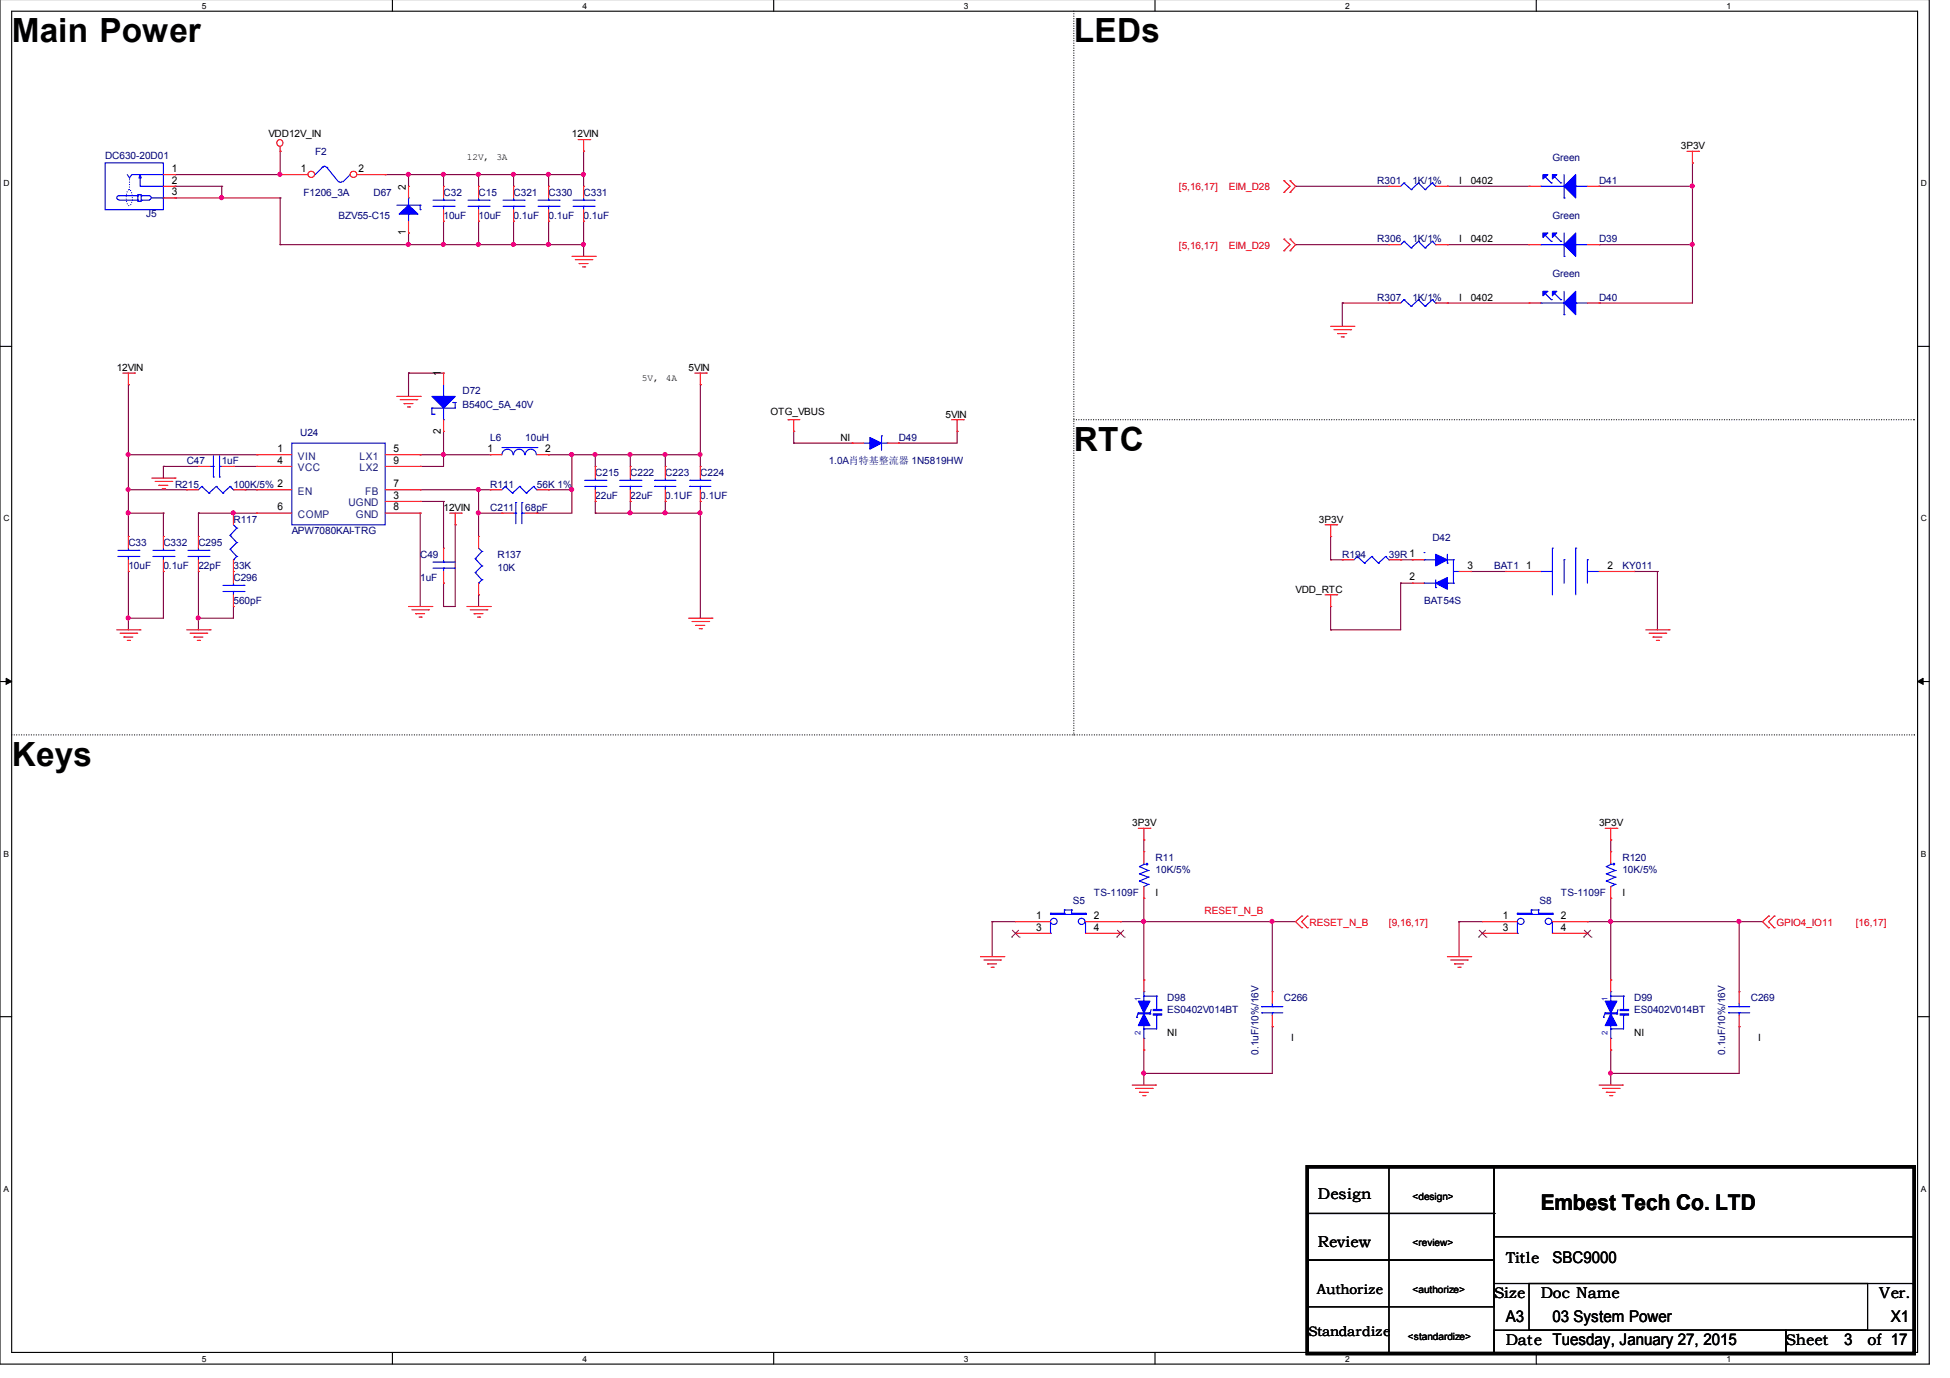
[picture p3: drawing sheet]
<svg xmlns="http://www.w3.org/2000/svg" width="297mm" height="210mm" viewBox="0 0 297 210" stroke-linecap="round" stroke-linejoin="round" font-family="sans-serif">
<path d="M0 -.1v207.9h293.9v-207.9M1.8 1.7h290.3v204.3h-290.3z" fill="none" stroke="#000" stroke-width=".17"/>
<g fill="#fff">
<path d="M30.7 .2h.6v1.3h-.6z"/>
<path d="M30.7 206.3h.6v1.3h-.6z"/>
</g>
<path d="M59.8 -.1v1.8M59.8 206v1.8" fill="none" stroke="#000" stroke-width=".17"/>
<g fill="#fff">
<path d="M88.7 .2h.6v1.3h-.6z"/>
<path d="M88.7 206.3h.6v1.3h-.6z"/>
</g>
<path d="M117.9 -.1v1.8M117.9 206v1.8" fill="none" stroke="#000" stroke-width=".17"/>
<g fill="#fff">
<path d="M146.8 .2h.6v1.3h-.6z"/>
<path d="M146.8 206.3h.6v1.3h-.6z"/>
</g>
<path d="M175.9 -.1v1.8M175.9 206v1.8" fill="none" stroke="#000" stroke-width=".17"/>
<g fill="#fff">
<path d="M204.9 .2h.6v1.3h-.6z"/>
<path d="M204.9 206.3h.6v1.3h-.6z"/>
</g>
<path d="M234 -.1v1.8M234 206v1.8" fill="none" stroke="#000" stroke-width=".17"/>
<g fill="#fff">
<path d="M263 .2h.6v1.3h-.6z"/>
<path d="M263 206.3h.6v1.3h-.6z"/>
<path d="M.5 27.2h.9v1.3h-.9z"/>
<path d="M292.6 27.2h.9v1.3h-.9z"/>
<path d="M.5 78.2h.9v1.4h-.9z"/>
<path d="M292.6 78.2h.9v1.4h-.9z"/>
</g>
<path d="M0 52.8h1.8M292.1 52.8h1.8" fill="none" stroke="#000" stroke-width=".17"/>
<g fill="#fff">
<path d="M.5 129.3h.8v1.4h-.8z"/>
<path d="M292.6 129.3h.8v1.4h-.8z"/>
</g>
<path d="M0 103.8h1.8M292.1 103.8h1.8" fill="none" stroke="#000" stroke-width=".17"/>
<path d="M.9 103.3l.9 .5-.9 .4zM292.1 103.8l.8-.5v.9z" fill="#000" stroke="#000" stroke-width=".15"/>
<g fill="#fff">
<path d="M.5 180.4h.7v1.3h-.7z"/>
<path d="M292.6 180.4h.7v1.3h-.7z"/>
</g>
<path d="M0 154.9h1.8M292.1 154.9h1.8M199.1 177.7h28.5v7.1h-28.5zM211.6 177.7h16v28.5h-16zM199.1 184.8h28.5v7.2h-28.5zM199.1 192h28.5v7.1h-28.5zM227.6 188.4h64v7.1h-64zM227.6 184.8h.1M227.6 184.8v8.9M232.9 195.5h51.6v7.1h-51.6zM227.6 202.6h44.4v3.6h-44.4zM272 202.6h19.6v3.6h-19.6z" fill="none" stroke="#000" stroke-width=".17"/>
<path d="M163.6 1.7v110.2M163.6 63.9h128M291.6 63.9h.1M1.8 111.9h289.8M163.6 111.9h.1M291.6 111.9h.1" fill="none" stroke="#000" stroke-width=".17" stroke-dasharray="0 .3"/>
<g fill="none" stroke="#800040" stroke-width=".17">
<path d="M26.7 26.6h.1M26.7 28.4h.1M26.7 30.2h.1M26.7 28.4h7.1M26.7 30.2h16M33.8 30.2h.1M33.8 28.4h.1M33.8 28.4v1.8M42.7 30.2h.1M42.7 37.3h.1M42.7 23h.1M42.7 37.3h46.2"/>
<path d="M42.7 23v3.6h-16M42.7 30.2v7.1M58.7 26.6h.1M58.7 26.6h30.2M62.2 35.5h.1M62.2 26.6h.1M62.2 37.3h.1M62.2 26.6v1.8M62.2 35.5v1.8M67.6 26.6h.1M67.6 37.3h.1M67.6 33.7h.1"/>
<path d="M67.6 26.6v1.8M67.6 33.7v3.6M72.9 33.7h.1M72.9 37.3h.1M72.9 26.6h.1M72.9 26.6v1.8M72.9 33.7v3.6M78.2 33.7h.1M78.2 26.6h.1M78.2 37.3h.1M78.2 26.6v1.8M78.2 33.7v3.6"/>
<path d="M83.6 33.7h.1M83.6 26.6h.1M83.6 37.3h.1M83.6 26.6v1.8M83.6 33.7v3.6M88.9 33.7h.1M88.9 26.6h.1M88.9 23h.1M88.9 37.3h.1M88.9 23v5.4M88.9 33.7v5.3M197.4 28.4h.1"/>
<path d="M197.4 37.3h.1M197.4 28.4h14.2M197.4 37.3h14.2M220.5 28.4h.1M220.5 37.3h.1M220.5 28.4h12.4M220.5 37.3h12.4M243.6 28.4h.1M243.6 37.3h.1M243.6 28.4h14.2M243.6 37.3h14.2M257.8 24.8h.1"/>
<path d="M257.8 28.4h.1M257.8 37.3h.1M257.8 24.8v21.4h-14.2M19.6 58.6h.1M19.6 58.6v23.1M62.2 56.8h.1M62.2 56.8v3.6M62.2 56.8h5.4M106.7 58.6h.1M106.7 58.6v12.4M204.5 46.2h.1M204.5 46.2h7.1"/>
<path d="M204.5 46.2v3.5M220.5 46.2h.1M220.5 46.2h12.4M243.6 46.2h.1M19.6 69.3h.1M19.6 78.2h.1M19.6 74.6h.1M19.6 69.3h19.5M19.6 78.2h5.3M19.6 74.6h8.8M24.9 78.2h.1M24.9 71h.1"/>
<path d="M24.9 71h5.3M24.9 71v1.8M24.9 78.2v3.5M30.2 78.2h.1M30.2 78.2h8.9M30.2 78.2v3.5M35.6 78.2h.1M35.6 71h.1M35.6 71h3.5M37.3 74.6h.1M37.3 74.6h1.8M64 76.4h.1"/>
<path d="M64 69.3h.1M64 74.6h.1M64 71h.1M64 78.2h.1M64 76.4h3.6M64 69.3h10.7M64 74.6h10.7M64 78.2v14.2M67.6 76.4h.1M67.6 65.7h.1M67.6 69.3h.1M67.6 65.7v5.3h-3.6"/>
<path d="M67.6 76.4v7.1M69.3 79.9h.1M69.3 79.9v12.5h-1.7M72.9 74.6h.1M72.9 78.2h.1M72.9 74.6v7.1M72.9 78.2h3.6M81.8 78.2h.1M83.6 69.3h.1M83.6 74.6h.1M83.6 69.3h23.1M83.6 74.6h3.5"/>
<path d="M87.1 69.3h.1M87.1 74.6h.1M87.1 69.3v8.9h-5.3M90.7 69.3h.1M90.7 76.4h.1M90.7 78.2h.1M90.7 78.2h16M90.7 69.3v1.7M90.7 76.4v1.8M96 78.2h.1M96 69.3h.1M96 76.4h.1"/>
<path d="M96 69.3v1.7M96 76.4v1.8M101.3 69.3h.1M101.3 78.2h.1M101.3 76.4h.1M101.3 69.3v1.7M101.3 76.4v1.8M106.7 76.4h.1M106.7 69.3h.1M106.7 78.2h.1M106.7 76.4v17.8M120.9 65.7h.1"/>
<path d="M120.9 67.5h.1M120.9 65.7v1.8M120.9 67.5h8.9M136.9 67.5h.1M145.8 65.7h.1M145.8 65.7v1.8h-8.9M19.6 94.2h.1M19.6 87.1h.1M19.6 87.1v8.8M24.9 87.1h.1M24.9 87.1v7.1h-5.3M30.2 87.1h.1"/>
<path d="M30.2 94.2h.1M30.2 87.1v8.8M35.6 92.4h.1M35.6 92.4v1.8h-5.4M67.6 88.8h.1M67.6 92.4h.1M67.6 88.8v3.6M72.9 90.6h.1M72.9 90.6v1.8M202.7 81.7h.1M202.7 95.9h.1M202.7 92.4h.1"/>
<path d="M202.7 85.3h.1M202.7 81.7v3.6M202.7 92.4v3.5M202.7 85.3h1.8M213.4 88.8h.1M213.4 85.3h.1M213.4 88.8h1.7M213.4 88.8v7.1h-10.7M213.4 85.3h1.7M224 87.1h.1M224 87.1h5.4M248.9 87.1h.1"/>
<path d="M248.9 87.1h3.6M252.5 87.1h.1M252.5 87.1v8.8M174.2 127.9h.1M174.2 136.8h.1M174.2 127.9v1.8M174.2 136.8v12.5M245.4 127.9h.1M245.4 136.8h.1M245.4 127.9v1.8M245.4 136.8v12.5M151.1 140.4h.1"/>
<path d="M151.1 140.4h3.6M151.1 140.4v5.3M170.7 140.4h.1M170.7 140.4h26.7M174.2 140.4h.1M174.2 159.9h.1M174.2 149.3h.1M174.2 159.9v5.4M193.8 140.4h.1M193.8 156.4h.1M193.8 140.4v10.7M193.8 156.4v7.1h-19.6"/>
<path d="M222.2 140.4h.1M222.2 140.4h3.6M222.2 140.4v5.3M241.8 140.4h.1M241.8 140.4h26.7M245.4 159.9h.1M245.4 149.3h.1M245.4 140.4h.1M245.4 159.9v5.4M264.9 140.4h.1M264.9 156.4h.1M264.9 156.4v7.1h-19.5"/>
<path d="M264.9 140.4v10.7M174.2 163.5h.1M245.4 163.5h.1"/>
</g>
<g fill="#f0f" stroke="#f0f" stroke-width=".17">
<circle cx="257.8" cy="28.3" r=".3"/>
<circle cx="257.8" cy="37.2" r=".3"/>
<circle cx="78.2" cy="37.2" r=".3"/>
<circle cx="88.9" cy="37.2" r=".3"/>
<circle cx="83.5" cy="26.6" r=".3"/>
<circle cx="78.2" cy="26.6" r=".3"/>
<circle cx="72.9" cy="37.2" r=".3"/>
<circle cx="83.5" cy="37.2" r=".3"/>
<circle cx="33.7" cy="30.1" r=".3"/>
<circle cx="67.5" cy="26.6" r=".3"/>
<circle cx="96" cy="78.1" r=".3"/>
<circle cx="87.1" cy="69.2" r=".3"/>
<circle cx="101.3" cy="69.2" r=".3"/>
<circle cx="72.9" cy="74.6" r=".3"/>
<circle cx="19.5" cy="69.2" r=".3"/>
<circle cx="72.9" cy="78.1" r=".3"/>
<circle cx="87.1" cy="74.6" r=".3"/>
<circle cx="90.6" cy="69.2" r=".3"/>
<circle cx="19.5" cy="74.6" r=".3"/>
<circle cx="19.5" cy="94.1" r=".3"/>
<circle cx="96" cy="69.2" r=".3"/>
<circle cx="106.6" cy="69.2" r=".3"/>
<circle cx="35.5" cy="78.1" r=".3"/>
<circle cx="30.2" cy="94.1" r=".3"/>
<circle cx="106.6" cy="78.1" r=".3"/>
<circle cx="101.3" cy="78.1" r=".3"/>
<circle cx="19.5" cy="78.1" r=".3"/>
<circle cx="67.5" cy="69.2" r=".3"/>
<circle cx="88.9" cy="26.6" r=".3"/>
<circle cx="67.5" cy="37.2" r=".3"/>
<circle cx="72.9" cy="26.6" r=".3"/>
<circle cx="174.2" cy="140.3" r=".3"/>
<circle cx="193.8" cy="140.3" r=".3"/>
<circle cx="174.2" cy="163.5" r=".3"/>
<circle cx="264.9" cy="140.3" r=".3"/>
<circle cx="245.3" cy="163.5" r=".3"/>
<circle cx="245.3" cy="140.3" r=".3"/>
<circle cx="62.2" cy="37.2" r=".3"/>
<circle cx="62.2" cy="26.6" r=".3"/>
<circle cx="42.6" cy="26.6" r=".3"/>
</g>
<g fill="none" stroke="#f00" stroke-width=".17">
<path d="M42.7 23h.1M42.7 22.4v.6M62.2 28.4h.1M62.2 35.5h.1M62.2 28.4v1.8M62.2 33.7v1.8M83.6 28.4h.1M83.6 33.7h.1M83.6 28.4v1.8M83.6 31.9v1.8M87.1 39h3.6M87.6 39.6h2.6"/>
<path d="M88.1 21.3h1.7M88.9 23h.1M88.9 21.3v1.7M89.8 21.3h.1M90.2 39.6h.1M90.7 39h.1M195.6 29.3h.1M195.6 27.5h.1M195.6 38.2h.1M195.6 36.4h.1M195.6 27.5l.9 .9-.9 .9M195.6 36.4l.9 .9-.9 .9"/>
<path d="M196.5 27.5h.1M196.5 29.3h.1M196.5 36.4h.1M196.5 38.2h.1M196.5 27.5l.9 .9-.9 .9M196.5 36.4l.9 .9-.9 .9M211.6 37.3h.1M211.6 37.3h1.8M218.7 37.3h1.8M220.5 37.3h.1M232.9 37.3h.1M232.9 28.4h.1"/>
<path d="M232.9 37.3h1.8M232.9 28.4h1.8M241.8 37.3h1.8M241.8 28.4h1.8M243.6 37.3h.1M243.6 28.4h.1M257 23h1.7M257.8 24.8h.1M257.8 23v1.8M258.7 23h.1M18.7 56.8h1.8M19.6 58.6h.1"/>
<path d="M19.6 56.8v1.8M20.5 56.8h.1M88.2 40.1h.1M88.2 40.1h1.4M88.7 40.7h.4M89.1 40.7h.1M105.8 56.8h1.8M106.7 58.6h.1M106.7 56.8v1.8M107.6 56.8h.1M202.7 49.7h3.5M203.2 50.2h2.5"/>
<path d="M203.8 50.8h.1M203.8 50.8h1.3M204.3 51.3h.3M204.6 51.3h.1M205.7 50.2h.1M206.2 49.7h.1M211.6 46.2h.1M211.6 46.2h1.8M218.7 46.2h1.8M220.5 46.2h.1M23.1 72.8h3.6M23.6 73.3h2.6"/>
<path d="M24.2 73.9h.1M24.2 73.9h1.4M24.7 74.4h.4M25.1 74.4h.1M26.2 73.3h.1M26.7 72.8h.1M28.4 74.6h.1M28.4 74.6h1.8M30.2 71h.1M30.2 71h1.8M33.8 71h1.8M35.6 71h.1"/>
<path d="M35.6 74.6h1.7M37.3 74.6h.1M39.1 69.3h.1M39.1 74.6h.1M39.1 71h.1M39.1 78.2h.1M39.1 78.2h5.3M39.1 74.6h5.3M39.1 71h5.3M39.1 69.3h5.3M58.7 78.2h5.3M58.7 74.6h5.3"/>
<path d="M58.7 71h5.3M58.7 69.3h5.3M58.7 76.4h5.3M60.5 60.4h3.5M61 60.9h2.5M61.6 61.5h.1M61.6 61.5h1.3M62.1 62h.3M62.4 62h.1M63.5 60.9h.1M64 60.4h.1M64 76.4h.1"/>
<path d="M64 69.3h.1M64 74.6h.1M64 78.2h.1M64 71h.1M68.5 78.2h1.8M69.3 79.9h.1M69.3 78.2v1.7M70.3 78.2h.1M74.7 74.6h.1M74.7 74.6h1.8M76.5 78.2h.1M76.5 78.2h1.7"/>
<path d="M80 78.2h1.8M81.8 78.2h.1M81.8 74.6h1.8M83.6 74.6h.1M90.7 71h.1M90.7 76.4h.1M90.7 71v1.8M90.7 74.6v1.8M96 71h.1M96 76.4h.1M96 71v1.8M96 74.6v1.8"/>
<path d="M120.1 63.9h.1M120.1 63.9h1.7M120.9 65.7h.1M120.9 63.9v1.8M129.8 67.5h.1M129.8 67.5h1.8M135.1 67.5h1.8M136.9 67.5h.1M144.9 63.9h1.8M145.8 65.7h.1M145.8 63.9v1.8M146.7 63.9h.1"/>
<path d="M201.8 79.9h1.8M202.7 79.9v1.8M203.6 79.9h.1M17.8 95.9h3.5M18.3 96.4h2.5M18.9 97h.1M18.9 97h1.3M19.4 97.6h.3M19.6 81.7h.1M19.6 87.1h.1M19.6 81.7v1.8M19.6 85.3v1.8"/>
<path d="M19.7 97.6h.1M20.8 96.4h.1M21.3 95.9h.1M28.4 95.9h3.6M29 96.4h2.5M29.5 97h.1M29.5 97h1.4M30.1 97.6h.3M30.4 97.6h.1M31.5 96.4h.1M32 95.9h.1M62.2 92.4h3.6"/>
<path d="M62.7 92.9h2.6M63.3 93.5h.1M63.3 93.5h1.4M63.8 94h.4M64.2 94h.1M65.3 92.9h.1M65.8 92.4h.1M71.1 92.4h3.6M71.6 92.9h2.6M72.2 93.5h.1M72.2 93.5h1.4M72.7 94h.4"/>
<path d="M72.9 81.7h.1M72.9 90.6h.1M72.9 81.7v1.8M72.9 88.8v1.8M73.1 94h.1M74.2 92.9h.1M74.7 92.4h.1M104.9 94.2h3.6M105.4 94.7h2.5M106 95.3h.1M106 95.3h1.4M106.5 95.8h.3"/>
<path d="M106.8 95.8h.1M107.9 94.7h.1M108.5 94.2h.1M201.8 90.6h1.8M202.7 81.7h.1M202.7 92.4h.1M202.7 90.6v1.8M203.6 90.6h.1M204.5 85.3h.1M204.5 85.3h1.7M211.6 85.3h1.8M213.4 85.3h.1"/>
<path d="M215.1 85.3h.1M215.1 88.8h.1M215.1 85.3h1.8M215.1 88.8h1.8M222.2 87.1h1.8M224 87.1h.1M229.4 87.1h.1M229.4 87.1h5.3M243.6 87.1h5.3M248.9 87.1h.1M250.7 95.9h3.6M251.2 96.4h2.5"/>
<path d="M251.8 97h.1M251.8 97h1.4M252.3 97.6h.3M252.6 97.6h.1M253.7 96.4h.1M254.3 95.9h.1M173.4 126.2h1.8M174.2 127.9h.1M174.2 126.2v1.7M175.2 126.2h.1M198.3 139.5h.1M198.3 139.5l-.9 .9 .9 .9"/>
<path d="M199.1 139.5h.1M199.1 139.5l-.8 .9 .8 .9M244.5 126.2h1.8M245.4 127.9h.1M245.4 129.7h.1M245.4 136.8h.1M245.4 126.2v1.7M245.4 129.7v1.8M245.4 135.1v1.7M246.3 126.2h.1M269.4 139.5h.1M269.4 139.5l-.9 .9 .9 .9"/>
<path d="M270.3 139.5h.1M270.3 139.5l-.9 .9 .9 .9M149.4 145.7h3.5M149.9 146.2h2.5M150.5 146.8h.1M150.5 146.8h1.3M151 147.3h.3M151.3 147.3h.1M152.4 146.2h.1M152.9 145.7h.1M193.8 156.4h.1M193.8 151.1h.1"/>
<path d="M193.8 151.1v1.7M193.8 154.6v1.8M198.3 141.3h.1M199.1 141.3h.1M220.5 145.7h3.5M221 146.2h2.5M221.6 146.8h.1M221.6 146.8h1.3M222.1 147.3h.3M222.4 147.3h.1M223.5 146.2h.1M224 145.7h.1"/>
<path d="M269.4 141.3h.1M270.3 141.3h.1M172.5 165.3h3.5M173 165.8h2.5M173.6 166.4h.1M173.6 166.4h1.3M174.1 166.9h.3M174.4 166.9h.1M175.5 165.8h.1M176 165.3h.1M243.6 165.3h3.5M244.1 165.8h2.5"/>
<path d="M244.7 166.4h.1M244.7 166.4h1.3M245.2 166.9h.3M245.5 166.9h.1M246.6 165.8h.1M247.1 165.3h.1"/>
<circle cx="42.6" cy="21.8" r=".49"/>
</g>
<path d="M199.1 177.7h92.5v28.5h-92.5z" fill="none" stroke="#000" stroke-width=".51"/>
<g fill="none" stroke="#00f" stroke-width=".17">
<path d="M49.1 25.5l.3-.2 .4 .2M49.1 25.5h.1M49.1 25.5l-1.1 1.1M49.8 25.5h.1M49.8 25.5l1.8 2.2M52.1 27.6l-.2 .2-.3-.2M53.3 26.6h.1M53.3 26.6l-1.1 1.1M60.5 31.3h3.5M62.2 30.2h.1M62.2 32.6h.1M62.2 30.2v1.1"/>
<path d="M62.2 32.6v1.1M64 31.3h.1M64 31.9h.1M64 31.3v.6M82 31.4h3.2M82 30.5h3.2M83.6 30.5h.1M83.6 31.4h.1M83.6 30.2v.3M83.6 31.4v.5M85.2 31.4h.1M85.2 30.5h.1"/>
<path d="M213.9 36.8h.1M213.9 36.8l-.5 .5M213.9 36.8l1.1 1M215 37.8h.1M216.1 36.8h.1M216.1 36.8l-1.1 1M216.1 36.8l1 1M217.1 37.8h.1M218.2 36.8h.1M218.2 36.8l-1.1 1M218.2 36.8l.5 .5M218.7 37.3h.1"/>
<path d="M234.7 37.3h.1M234.7 28.4h.1M234.7 37.3h3.6M234.7 28.4h3.6M235.4 35.8l.9 1M235.4 26.9l.9 1M236.3 36.8h.1M236.3 27.9h.1M236.8 35.8l.9 1M236.8 26.9l.9 1M237.7 36.8h.1M237.7 27.9h.1"/>
<path d="M238.3 39h.1M238.3 30.2h.1M238.3 26.6v3.6M238.3 35.5v3.5M240 37.3h.1M240 28.4h.1M240 37.3h1.8M240 28.4h1.8M213.9 45.6h.1M213.9 45.6l-.5 .6M213.9 45.6l1.1 1.1M215 46.7h.1"/>
<path d="M216.1 45.6h.1M216.1 45.6l-1.1 1.1M216.1 45.6l1 1.1M217.1 46.7h.1M218.2 45.6h.1M218.2 45.6l-1.1 1.1M218.2 45.6l.5 .6M218.7 46.2h.1M30.7 74.1h.1M30.7 74.1l-.5 .5M30.7 74.1l1.1 1M31.8 75.1h.1"/>
<path d="M32 71h.5M32.5 72.7h.1M32.5 71h.1M32.5 69.4v3.3M32.9 74.1h.1M32.9 74.1l-1.1 1M32.9 74.1l1.1 1M33.4 71h.1M33.4 72.7h.1M33.4 71h.4M33.4 69.4v3.3M34 75.1h.1"/>
<path d="M35.1 74.1h.1M35.1 74.1l-1.1 1M35.1 74.1l.5 .5M35.6 74.6h.1M44.4 67.5h14.3v12.4h-14.3zM77 74.1h.1M77 74.1l-.5 .5M77 74.1l1.1 1M78.1 75.1h.1M78.2 78.2h.4M78.6 78.2h.1M78.6 76.6h.1"/>
<path d="M78.6 76.6v3.2M79.2 74.1h.1M79.2 74.1l-1.1 1M79.2 74.1l1 1M79.5 76.6h.1M79.5 78.2h.1M79.5 78.2h.5M79.5 76.6v3.2M80.2 75.1h.1M81.3 74.1h.1M81.3 74.1l-1.1 1M81.3 74.1l.5 .5"/>
<path d="M81.8 74.6h.1M89.1 74.1h3.2M89.1 73.2h3.2M90.7 73.2h.1M90.7 74.1h.1M90.7 72.8v.4M90.7 74.1v.5M92.3 74.1h.1M92.3 73.2h.1M94.4 74.1h3.2M94.4 73.2h3.2M96 73.2h.1"/>
<path d="M96 74.1h.1M96 72.8v.4M96 74.1v.5M97.6 74.1h.1M97.6 73.2h.1M131.6 67.5h.9M132.5 67.5h.1M134.3 66.4h.1M134.3 67.5h.8M134.3 66.4v2.2M135.1 67.5h.1M17.9 84.8h3.3"/>
<path d="M17.9 83.8h3.3M19.6 83.8h.1M19.6 84.8h.1M19.6 83.5v.3M19.6 84.8v.5M21.2 84.8h.1M21.2 83.8h.1M72.4 85.1h.1M72.4 87.2h.1M72.4 85.1l1 1.1M72.4 87.2l1 1.1M72.9 88.8h.1"/>
<path d="M72.9 83.5l.5 .5M73.4 84h.1M73.4 86.2h.1M73.4 88.3h.1M73.4 84l-1 1.1M73.4 86.2l-1 1M73.4 88.3l-.5 .5M206.8 84.8h.1M206.8 84.8l-.6 .5M206.8 84.8l1.1 1M207.9 85.8h.1M209 84.8h.1"/>
<path d="M209 84.8l-1.1 1M209 84.8l1 1M210 85.8h.1M211.1 84.8h.1M211.1 84.8l-1.1 1M211.1 84.8l.5 .5M211.6 85.3h.1M216.9 84.2h.1M216.9 85.3h.1M216.9 88.8h.1M216.9 85.3h1.8M216.9 88.8h1.8"/>
<path d="M218.7 89.5h.1M218.7 88.3v1.2M220.5 85.8h.1M220.5 88.8h.1M220.5 84.4v1.4M220.5 85.3h.9M220.5 88.8h.9M221.4 85.3h.1M221.4 88.8h.1M221.4 85.3v3.5M221.4 87.1h.8M222.2 87.1h.1"/>
<path d="M234.7 87.1h.1M234.7 87.1h1.8M236.5 83.5h.1M236.5 83.5v7.1M238.3 85.3h.1M238.3 85.3v3.5M240 83.5h.1M240 83.5v7.1M241.8 85.3h.1M241.8 87.1h1.8M241.8 85.3v3.5M243.6 87.1h.1"/>
<path d="M244.7 134.2h.1M244.7 133.1h.1M244.7 132h.1M244.7 134.2l1.3 .5M244.7 133.1l1.3 .5M244.7 132l1.3 .6M245.4 131.7h.1M245.4 131.5v.2M245.4 131.7l-.7 .3M246 134.7h.1M246 133.6h.1M246 132.6h.1"/>
<path d="M246 134.7l-.6 .4M246 133.6l-1.3 .6M246 132.6l-1.3 .5M192.2 153.3h.1M192.2 154.3h.1M192.2 153.3h3.2M192.2 154.3h3.2M193.8 154.3h.1M193.8 153.3h.1M193.8 152.8v.5M193.8 154.3v.3"/>
</g>
<g fill="#00f" stroke="#00f" stroke-width=".17">
<path d="M60.8 32.6l1.4-1.3 1.5 1.3z"/>
<path d="M132.5 66.6l1.8 .9-1.8 .9z"/>
<path d="M238.3 37.3l1.7-1.8v3.5z"/>
<path d="M236.5 35.5h.7l-.7 .7z"/>
<path d="M235 35.5h.8l-.8 .7z"/>
<path d="M238.3 28.4l1.7-1.8v3.6z"/>
<path d="M236.5 26.6h.7l-.7 .7z"/>
<path d="M235 26.6h.8l-.8 .7z"/>
<path d="M218.7 84.4l1.8 .9-1.8 .9z" fill-rule="evenodd"/>
<path d="M218.7 88.8l1.8-.8v1.8z" fill-rule="evenodd"/>
<circle cx="245.8" cy="131.6" r=".13"/>
</g>
<circle cx="47.4" cy="26.6" r=".49" fill="#fff" stroke="#f00" stroke-width=".17"/>
<path d="M42.7 26.6h.1M42.7 26.6h4.2" fill="none" stroke="#f00" stroke-width=".17"/>
<circle cx="53.9" cy="26.6" r=".49" fill="#fff" stroke="#f00" stroke-width=".17"/>
<g fill="none" stroke="#f00" stroke-width=".17">
<path d="M24.9 26.6h1.8M24.9 28.4h1.8M24.9 30.2h1.8M26.7 26.6h.1M26.7 28.4h.1M26.7 30.2h.1M54.4 26.6h4.3M58.7 26.6h.1M67.6 28.4h.1M67.6 33.7h.1M67.6 28.4v1.8M67.6 31.9v1.8"/>
<path d="M72.9 28.4h.1M72.9 33.7h.1M72.9 28.4v1.8M72.9 31.9v1.8M78.2 28.4h.1M78.2 33.7h.1M78.2 28.4v1.8M78.2 31.9v1.8M88.9 28.4h.1M88.9 33.7h.1M88.9 28.4v1.8M88.9 31.9v1.8"/>
<path d="M211.6 28.4h.1M211.6 28.4h1.8M218.7 28.4h1.8M220.5 28.4h.1M67.6 56.8h.1M67.6 56.8v1.8M232.9 46.2h.1M232.9 46.2h1.8M241.8 46.2h1.8M243.6 46.2h.1M35.6 78.2h.1M35.6 78.2v1.7"/>
<path d="M67.6 65.7h.1M67.6 63.9v1.8M74.7 69.3h.1M74.7 69.3h1.8M81.8 69.3h1.8M83.6 69.3h.1M101.3 71h.1M101.3 76.4h.1M101.3 71v1.8M101.3 74.6v1.8M106.7 71h.1M106.7 76.4h.1"/>
<path d="M106.7 71v1.8M106.7 74.6v1.8M24.9 81.7h.1M24.9 87.1h.1M24.9 81.7v1.8M24.9 85.3v1.8M30.2 81.7h.1M30.2 87.1h.1M30.2 81.7v1.8M30.2 85.3v1.8M35.6 87.1h.1M35.6 92.4h.1"/>
<path d="M35.6 85.3v3.5M35.6 90.6v1.8M67.6 83.5h.1M67.6 88.8h.1M67.6 83.5v1.8M67.6 87.1v1.7M174.2 129.7h.1M174.2 136.8h.1M174.2 129.7v1.8M174.2 135.1v1.7M154.7 140.4h.1M154.7 142.2h.1"/>
<path d="M154.7 140.4h5.3M154.7 142.2h5.3M165.4 140.4h5.3M165.4 142.2h5.3M170.7 140.4h.1M170.7 142.2h.1M174.2 149.3h.1M174.2 159.9h.1M174.2 149.3v1.8M174.2 158.2v1.7M225.8 140.4h.1M225.8 142.2h.1"/>
<path d="M225.8 140.4h5.3M225.8 142.2h5.3M236.5 140.4h5.3M236.5 142.2h5.3M241.8 140.4h.1M241.8 142.2h.1M245.4 149.3h.1M245.4 159.9h.1M245.4 149.3v1.8M245.4 158.2v1.7M264.9 156.4h.1M264.9 151.1h.1"/>
<path d="M264.9 151.1v1.7M264.9 154.6v1.8"/>
</g>
<g fill="none" stroke="#00f" stroke-width=".17">
<path d="M16 24.8h8.9v7.1h-8.9zM18.1 30.5h2.9M19.4 26.6l.3 .5 .4-.5h4.8M21 29.6h.5v1.1h-.5zM21 29.8h-2.9a.3 .3 0 0 0-.3 .3 .3 .3 0 0 0 .3 .3M21 30.5h.1M21 29.8h.1M21.3 27.1v1.3h3.6M21.5 29.8h1.3a.3 .3 0 0 1 .2 .3 .3 .3 0 0 1-.2 .3M21.5 30.5h.1M21.5 29.8h.1M21.5 30.5h1.3"/>
<path d="M23.1 30.2h1.8M24.9 30.2h.1M66 31.4h3.2M66 30.5h3.2M67.6 30.5h.1M67.6 31.4h.1M67.6 30.2v.3M67.6 31.4v.5M69.2 31.4h.1M69.2 30.5h.1M71.3 31.4h3.2M71.3 30.5h3.2"/>
<path d="M72.9 30.5h.1M72.9 31.4h.1M72.9 30.2v.3M72.9 31.4v.5M74.5 31.4h.1M74.5 30.5h.1M76.6 31.4h3.2M76.6 30.5h3.2M78.2 30.5h.1M78.2 31.4h.1M78.2 30.2v.3M78.2 31.4v.5"/>
<path d="M79.8 31.4h.1M79.8 30.5h.1M87.3 31.4h3.2M87.3 30.5h3.2M88.9 30.5h.1M88.9 31.4h.1M88.9 30.2v.3M88.9 31.4v.5M90.5 31.4h.1M90.5 30.5h.1M213.9 27.9h.1M213.9 27.9l-.5 .5"/>
<path d="M213.9 27.9l1.1 1M215 28.9h.1M216.1 27.9h.1M216.1 27.9l-1.1 1M216.1 27.9l1 1M217.1 28.9h.1M218.2 27.9h.1M218.2 27.9l-1.1 1M218.2 27.9l.5 .5M218.7 28.4h.1M67.6 58.6v1.8M234.7 46.2h.1"/>
<path d="M234.7 46.2h3.6M235.4 44.7l.9 .9M236.3 45.6h.1M236.8 44.7l.9 .9M237.7 45.6h.1M238.3 47.9h.1M238.3 44.4v3.5M240 46.2h.1M240 46.2h1.8M35.6 79.9l.5 .5M65.8 62.2h.1M65.8 63.1h.1"/>
<path d="M65.8 62.2v.9M65.8 63.1h.3M66.1 63.1h.1M67.6 60.4h.1M67.6 63.9h.1M67.6 62.2v1.7M69 61.3h.1M69 61.3h.3M69.3 61.3h.1M69.3 61.3v.9h-3.5M76.5 69.3a.85 .85 0 0 1 .8-.9 .85 .85 0 0 1 .8 .9M76.5 68.2h5.3"/>
<path d="M78.2 69.3a.85 .85 0 0 1 .9-.9 .85 .85 0 0 1 .8 .9M80 69.3a.85 .85 0 0 1 .9-.9 .85 .85 0 0 1 .8 .9M81.8 68.2h.1M99.7 74.1h.1M99.7 73.2h.1M99.7 74.1h3.3M99.7 73.2h3.3M101.3 73.2h.1M101.3 74.1h.1M101.3 72.8v.4M101.3 74.1v.5M105.1 74.1h.1"/>
<path d="M105.1 73.2h.1M105.1 74.1h3.2M105.1 73.2h3.2M106.7 73.2h.1M106.7 74.1h.1M106.7 72.8v.4M106.7 74.1v.5M23.3 84.8h3.2M23.3 83.8h3.2M24.9 83.8h.1M24.9 84.8h.1M24.9 83.5v.3"/>
<path d="M24.9 84.8v.5M26.5 84.8h.1M26.5 83.8h.1M28.6 84.8h3.2M28.6 83.8h3.2M30.2 83.8h.1M30.2 84.8h.1M30.2 83.5v.3M30.2 84.8v.5M31.8 84.8h.1M31.8 83.8h.1M34 90.1h3.2"/>
<path d="M34 89.2h3.2M35.1 81.5h.1M35.1 83.7h.1M35.1 81.5l1 1.1M35.1 83.7l1 1.1M35.6 85.3h.1M35.6 89.2h.1M35.6 90.1h.1M35.6 88.8v.4M35.6 90.1v.5M36.1 80.4h.1M36.1 82.6h.1"/>
<path d="M36.1 84.8h.1M36.1 80.4l-1 1.1M36.1 82.6l-1 1.1M36.1 84.8l-.5 .5M37.2 90.1h.1M37.2 89.2h.1M66 86.5h3.2M66 85.6h3.2M67.6 85.6h.1M67.6 86.5h.1M67.6 85.3v.3M67.6 86.5v.6"/>
<path d="M69.2 86.5h.1M69.2 85.6h.1M160 139.1h.1M160 139.3h.1M160 139.3h5.4M160 139.1h2.1M160 139.1v.2M162.1 138.6h.1M162.1 139.1h.1M162.1 138.6h1.1M162.1 138.6v.5M163.2 139.1h.1"/>
<path d="M163.2 138.6h.1M163.2 139.1h2.2M163.2 138.6v.5M165.4 139.3h.1M165.4 139.1h.1M165.4 139.1v.2M173.6 134.2h.1M173.6 133.1h.1M173.6 132h.1M173.6 134.2l1.3 .5M173.6 133.1l1.3 .5M173.6 132l1.3 .6"/>
<path d="M174.2 131.7h.1M174.2 131.5v.2M174.2 131.7l-.6 .3M174.9 134.7h.1M174.9 133.6h.1M174.9 132.6h.1M174.9 134.7l-.7 .4M174.9 133.6l-1.3 .6M174.9 132.6l-1.3 .5M231.1 139.1h.1M231.1 139.3h.1M231.1 139.3h5.4"/>
<path d="M231.1 139.1h2.2M231.1 139.1v.2M233.3 138.6h.1M233.3 139.1h.1M233.3 138.6h1.1M233.3 138.6v.5M234.4 139.1h.1M234.4 138.6h.1M234.4 139.1h2.1M234.4 138.6v.5M236.5 139.3h.1M236.5 139.1h.1"/>
<path d="M236.5 139.1v.2M160 142.2h.1M160 140.4v1.8M165.4 142.2h.1M165.4 140.4v1.8M173.1 155h.1M173.4 154.3l-.3 .7M174.2 151.1h.1M174.2 158.2h.1M174.2 156.7h.1M174.2 151.7h.1M174.2 151.1v1.4"/>
<path d="M174.2 156.1v2.1M174.2 151.7h2M175.2 154.4h.1M175.3 153.8l-.1 .6M176.2 151.7h.1M176.2 154.6h.1M176.2 154.6v2.1h-2M176.2 151.7v2.1M231.1 142.2h.1M231.1 140.4v1.8M236.5 142.2h.1M236.5 140.4v1.8"/>
<path d="M244.3 155h.1M244.5 154.3l-.2 .7M245.4 151.1h.1M245.4 158.2h.1M245.4 156.7h.1M245.4 151.7h.1M245.4 151.1v1.4M245.4 156.1v2.1M245.4 151.7h1.9M246.3 154.4h.1M246.5 153.8l-.2 .6M247.3 151.7h.1"/>
<path d="M247.3 154.6h.1M247.3 151.7v2.1M247.3 154.6v2.1h-1.9M263.3 153.3h.1M263.3 154.3h.1M263.3 153.3h3.2M263.3 154.3h3.2M264.9 154.3h.1M264.9 153.3h.1M264.9 152.8v.5M264.9 154.3v.3"/>
<circle cx="160.5" cy="140.3" r=".49"/>
<circle cx="164.8" cy="140.3" r=".49"/>
<circle cx="231.7" cy="140.3" r=".49"/>
<circle cx="235.9" cy="140.3" r=".49"/>
</g>
<g fill="none" stroke="#804000" stroke-width=".15">
<path d="M154.1 142.8h.1M154.2 141.7l1.1 1.1M155.2 141.7l-1.1 1.1M155.3 142.8h.1M170.1 142.8h.1M170.2 141.7l1.1 1.1M171.2 141.7l-1.1 1.1M171.3 142.8h.1M225.2 142.8h.1M225.3 141.7l1.1 1.1M226.3 141.7l-1.1 1.1M226.4 142.8h.1"/>
<path d="M241.2 142.8h.1M241.3 141.7l1.1 1.1M242.3 141.7l-1.1 1.1M242.4 142.8h.1"/>
</g>
<g fill="#00f" stroke="#00f" stroke-width=".17">
<path d="M238.3 46.2l1.7-1.8v3.5z"/>
<path d="M236.5 44.4h.7l-.7 .7z"/>
<path d="M235 44.4h.8l-.8 .7z"/>
<path d="M244.5 152.5h1.8l-.9 1.8z"/>
<path d="M245.4 154.4l.9 1.8h-1.8z"/>
<path d="M173.4 152.5h1.8l-1 1.8z"/>
<path d="M174.2 154.4l1 1.8h-1.8z"/>
<path d="M65.8 60.4h3.5l-1.7 1.8z"/>
<path d="M244.5 154.3h1.8v.1h-1.8z" fill-rule="evenodd"/>
<path d="M246.8 154.4h1.3v.2h-1.3z" fill-rule="evenodd"/>
<path d="M246.8 153.8h1.3v.1h-1.3z" fill-rule="evenodd"/>
<path d="M173.4 154.3h1.8v.1h-1.8z" fill-rule="evenodd"/>
<path d="M175.7 154.4h1.3v.2h-1.3z" fill-rule="evenodd"/>
<path d="M175.7 153.8h1.3v.1h-1.3z" fill-rule="evenodd"/>
<path d="M21.3 26.6l.2 .5h-.3z" fill-rule="evenodd"/>
<circle cx="174.7" cy="131.6" r=".13"/>
</g>
<path d="M19.5 29l.2-.1a1.18 1.18 0 0 1 .5 1.2 1.18 1.18 0 0 1-.5 1.2 1.18 1.18 0 0 1-.5-1.2l.1-.5zM19.7 28.9v-1.8M19.7 27.1h.1" fill="none" stroke="#00f" stroke-width=".17" stroke-dasharray="0 .3"/>
<g fill="#f0f" stroke="#f0f" stroke-width=".17">
<circle cx="257.8" cy="28.3" r=".3"/>
<circle cx="257.8" cy="37.2" r=".3"/>
<circle cx="78.2" cy="37.2" r=".3"/>
<circle cx="88.9" cy="37.2" r=".3"/>
<circle cx="83.5" cy="26.6" r=".3"/>
<circle cx="78.2" cy="26.6" r=".3"/>
<circle cx="72.9" cy="37.2" r=".3"/>
<circle cx="83.5" cy="37.2" r=".3"/>
<circle cx="33.7" cy="30.1" r=".3"/>
<circle cx="67.5" cy="26.6" r=".3"/>
<circle cx="96" cy="78.1" r=".3"/>
<circle cx="87.1" cy="69.2" r=".3"/>
<circle cx="101.3" cy="69.2" r=".3"/>
<circle cx="72.9" cy="74.6" r=".3"/>
<circle cx="19.5" cy="69.2" r=".3"/>
<circle cx="72.9" cy="78.1" r=".3"/>
<circle cx="87.1" cy="74.6" r=".3"/>
<circle cx="90.6" cy="69.2" r=".3"/>
<circle cx="19.5" cy="74.6" r=".3"/>
<circle cx="19.5" cy="94.1" r=".3"/>
<circle cx="96" cy="69.2" r=".3"/>
<circle cx="106.6" cy="69.2" r=".3"/>
<circle cx="35.5" cy="78.1" r=".3"/>
<circle cx="30.2" cy="94.1" r=".3"/>
<circle cx="106.6" cy="78.1" r=".3"/>
<circle cx="101.3" cy="78.1" r=".3"/>
<circle cx="19.5" cy="78.1" r=".3"/>
<circle cx="67.5" cy="69.2" r=".3"/>
<circle cx="88.9" cy="26.6" r=".3"/>
<circle cx="67.5" cy="37.2" r=".3"/>
<circle cx="72.9" cy="26.6" r=".3"/>
<circle cx="174.2" cy="140.3" r=".3"/>
<circle cx="193.8" cy="140.3" r=".3"/>
<circle cx="174.2" cy="163.5" r=".3"/>
<circle cx="264.9" cy="140.3" r=".3"/>
<circle cx="245.3" cy="163.5" r=".3"/>
<circle cx="245.3" cy="140.3" r=".3"/>
<circle cx="62.2" cy="37.2" r=".3"/>
<circle cx="62.2" cy="26.6" r=".3"/>
<circle cx="42.6" cy="26.6" r=".3"/>
</g>
<g font-size="5.1">
<text x="1.8" y="6.4">Main Power</text>
<text x="163.6" y="6.4">LEDs</text>
<text x="163.6" y="68.7">RTC</text>
<text x="1.8" y="116.7">Keys</text>
</g>
<text font-size="3.3" x="234.7" y="184.3">Embest Tech Co. LTD</text>
<g font-size="2.5">
<text x="236.5" y="192.5">SBC9000</text>
<text x="229.4" y="201.4">A3</text>
<text x="236.5" y="201.4">03 System Power</text>
<text x="288" y="201.4">X1</text>
<text x="280.9" y="204.9">3</text>
<text x="284.5" y="204.8">of 17</text>
</g>
<g font-size="2.4">
<text x="200.7" y="182.6">Design</text>
<text x="200.7" y="189.9">Review</text>
<text x="227.6" y="197.7">Size</text>
<text x="229.4" y="192.4">Title</text>
<text x="234.7" y="197.7">Doc Name</text>
<text x="286.3" y="197.7">Ver.</text>
<text x="229.4" y="204.8">Date Tuesday, January 27, 2015</text>
<text x="272" y="204.8">Sheet</text>
</g>
<g font-size="2.1">
<text x="200.6" y="197.1">Authorize</text>
<text x="199.3" y="203.5">Standardize</text>
</g>
<g font-size="1.6">
<text x="26.2" y="26.2">1</text>
<text x="26.2" y="28">2</text>
<text x="26.2" y="29.7">3</text>
<text x="45.8" y="26.2">1</text>
<text x="54.6" y="26.2">2</text>
<text x="61.8" y="28.9" transform="rotate(-90 61.8 28.9)">2</text>
<text x="61.8" y="35.8" transform="rotate(-90 61.8 35.8)">1</text>
<text x="67.1" y="57.3" transform="rotate(-90 67.1 57.3)">1</text>
<text x="42.2" y="68.8">1</text>
<text x="42.2" y="70.6">4</text>
<text x="59.9" y="68.8">5</text>
<text x="59.9" y="70.6">9</text>
<text x="67.1" y="66.1" transform="rotate(-90 67.1 66.1)">2</text>
<text x="74.3" y="68.8">1</text>
<text x="83.1" y="68.8">2</text>
<text x="42.2" y="77.7">6</text>
<text x="59.9" y="76">3</text>
<text x="59.9" y="74.2">7</text>
<text x="59.9" y="77.7">8</text>
<text x="214.7" y="88.4">2</text>
<text x="223.5" y="86.6">3</text>
<text x="232.5" y="86.6">1</text>
<text x="244.9" y="86.6">2</text>
<text x="157.8" y="140">1</text>
<text x="157.8" y="141.7">3</text>
<text x="166.6" y="140">2</text>
<text x="166.6" y="141.7">4</text>
<text x="228.9" y="140">1</text>
<text x="228.9" y="141.7">3</text>
<text x="237.7" y="140">2</text>
<text x="237.7" y="141.7">4</text>
</g>
<g font-size="1.6" fill="#004080">
<text x="45.4" y="70">VIN</text>
<text x="45.4" y="71.8">VCC</text>
<text x="54.8" y="70">LX1</text>
<text x="54.8" y="71.8">LX2</text>
<text x="45.4" y="75.4">EN</text>
<text x="53.1" y="77.1">UGND</text>
<text x="55.6" y="75.4">FB</text>
<text x="45.4" y="78.9">COMP</text>
<text x="54.2" y="78.9">GND</text>
</g>
<g font-size="1.5">
<text x="40.9" y="20.9">VDD12V_IN</text>
<text x="87.1" y="20.9">12VIN</text>
<text x="256" y="22.7">3P3V</text>
<text x="222.2" y="28">I</text>
<text x="224" y="28">0402</text>
<text x="222.2" y="36.9">I</text>
<text x="224" y="36.9">0402</text>
<text x="222.2" y="45.8">I</text>
<text x="224" y="45.8">0402</text>
<text x="17.8" y="56.5">12VIN</text>
<text x="104.9" y="56.5">5VIN</text>
<text x="117.3" y="63.3">OTG_VBUS</text>
<text x="144" y="63.6">5VIN</text>
<text x="128" y="67.2">NI</text>
<text x="67.6" y="77.8">12VIN</text>
<text x="200.9" y="79.6">3P3V</text>
<text x="197.4" y="90.3">VDD_RTC</text>
<text x="172.5" y="125.8">3P3V</text>
<text x="243.6" y="125.8">3P3V</text>
<text x="176" y="136.5">I</text>
<text x="247.1" y="136.5">I</text>
<text x="177.8" y="157.8">NI</text>
<text x="196.7" y="158.5">I</text>
<text x="248.9" y="157.8">NI</text>
<text x="267.8" y="158.5">I</text>
<text x="215.1" y="182.7">&lt;design&gt;</text>
<text x="215.1" y="189.8">&lt;review&gt;</text>
<text x="215.1" y="196.9">&lt;authorize&gt;</text>
<text x="214.5" y="204.1">&lt;standardize&gt;</text>
</g>
<g font-size="1.5" fill="#000080">
<text x="48" y="23.6">F2</text>
<text x="16" y="24.1">DC630-20D01</text>
<text x="46.2" y="29.8">F1206_3A</text>
<text x="56.9" y="29.8">D67</text>
<text x="67.6" y="29.8">C32</text>
<text x="72.9" y="29.8">C15</text>
<text x="78.2" y="29.8">C321</text>
<text x="83.6" y="29.8">C330</text>
<text x="88.9" y="29.8">C331</text>
<text x="209.8" y="28">R301</text>
<text x="215.1" y="28">1K/1%</text>
<text x="236.5" y="24.5">Green</text>
<text x="243.6" y="28">D41</text>
<text x="22.3" y="33">J5</text>
<text x="51.6" y="33.4">BZV55-C15</text>
<text x="67.6" y="33.4">10uF</text>
<text x="72.9" y="33.4">10uF</text>
<text x="78.2" y="33.4">0.1uF</text>
<text x="83.6" y="33.4">0.1uF</text>
<text x="88.9" y="33.4">0.1uF</text>
<text x="236.5" y="33.4">Green</text>
<text x="209.8" y="36.9">R306</text>
<text x="215.1" y="36.9">1K/1%</text>
<text x="243.6" y="36.9">D39</text>
<text x="209.8" y="45.8">R307</text>
<text x="215.1" y="45.8">1K/1%</text>
<text x="236.5" y="42.3">Green</text>
<text x="243.6" y="45.8">D40</text>
<text x="70.4" y="60">D72</text>
<text x="70.4" y="62.2">B540C_5A_40V</text>
<text x="28.4" y="70.7">C47</text>
<text x="33.8" y="70.7">1uF</text>
<text x="45.7" y="66.5">U24</text>
<text x="74.7" y="67.2">L6</text>
<text x="80" y="67.2">10uH</text>
<text x="126.2" y="70.7">1.0A肖特基整流器 1N5819HW</text>
<text x="136.9" y="67.2">D49</text>
<text x="26.7" y="74.3">R215</text>
<text x="35.6" y="74.3">100K/5% 2</text>
<text x="74.7" y="74.3">R111</text>
<text x="74.7" y="77.8">C211</text>
<text x="80" y="77.8">68pF</text>
<text x="81.8" y="74.3">56K 1%</text>
<text x="90.7" y="72.5">C215</text>
<text x="90.7" y="76">22uF</text>
<text x="96" y="72.5">C222</text>
<text x="96" y="76">22uF</text>
<text x="101.3" y="72.5">C223</text>
<text x="101.3" y="76">0.1UF</text>
<text x="106.7" y="72.5">C224</text>
<text x="106.7" y="76">0.1UF</text>
<text x="19.6" y="83.2">C33</text>
<text x="24.9" y="83.2">C332</text>
<text x="30.2" y="83.2">C295</text>
<text x="35.6" y="79.6">R117</text>
<text x="44.4" y="81.4">APW7080KAI-TRG</text>
<text x="218.2" y="82.5">D42</text>
<text x="19.6" y="86.7">10uF</text>
<text x="24.9" y="86.7">0.1uF</text>
<text x="30.2" y="86.7">22pF</text>
<text x="35.6" y="86.7">33K</text>
<text x="35.6" y="88.5">C296</text>
<text x="64" y="84.9">C49</text>
<text x="64" y="88.5">1uF</text>
<text x="75.8" y="84.9">R137</text>
<text x="75.8" y="87.1">10K</text>
<text x="204.5" y="84.9">R194</text>
<text x="211.6" y="84.9">39R 1</text>
<text x="227.6" y="86.7">BAT1</text>
<text x="247.1" y="86.7">KY011</text>
<text x="35.6" y="92">560pF</text>
<text x="216.9" y="92">BAT54S</text>
<text x="176" y="131.2">R11</text>
<text x="247.1" y="131.2">R120</text>
<text x="163.4" y="137.8">S5</text>
<text x="166.6" y="136.5">TS-1109F</text>
<text x="176" y="132.9">10K/5%</text>
<text x="234.5" y="137.8">S8</text>
<text x="237.7" y="136.5">TS-1109F</text>
<text x="247.1" y="132.9">10K/5%</text>
<text x="177.8" y="152.5">D98</text>
<text x="177.8" y="154.3">ES0402V014BT</text>
<text x="195.6" y="152.5">C266</text>
<text x="248.9" y="152.5">D99</text>
<text x="248.9" y="154.3">ES0402V014BT</text>
<text x="266.7" y="152.5">C269</text>
<text x="191.7" y="160.6" transform="rotate(-90 191.7 160.6)">0.1uF/10%/16V</text>
<text x="262.8" y="160.6" transform="rotate(-90 262.8 160.6)">0.1uF/10%/16V</text>
</g>
<g font-size="1.5" fill="#f00">
<text x="179.6" y="29">[5,16,17]</text>
<text x="187.2" y="29">EIM_D28</text>
<text x="179.6" y="37.9">[5,16,17]</text>
<text x="187.2" y="37.9">EIM_D29</text>
<text x="183.5" y="139.2">RESET_N_B</text>
<text x="199.5" y="141">RESET_N_B</text>
<text x="211.6" y="141">[9,16,17]</text>
<text x="270.6" y="141">GPIO4_IO11</text>
<text x="282.7" y="141">[16,17]</text>
</g>
<g font-size="1.4">
<text x="71.1" y="24.3">12V,</text>
<text x="75.6" y="24.3">3A</text>
<text x="97.8" y="58.1">5V,</text>
<text x="101.4" y="58.1">4A</text>
</g>
<g font-size="1.3">
<text x="30.7" y="1.4">5</text>
<text x="88.7" y="1.4">4</text>
<text x="146.8" y="1.4">3</text>
<text x="204.9" y="1.4">2</text>
<text x="263" y="1.4">1</text>
<text x=".5" y="28.4">D</text>
<text x="292.6" y="28.4">D</text>
<text x=".5" y="79.4">C</text>
<text x="292.6" y="79.4">C</text>
<text x=".5" y="130.5">B</text>
<text x="292.6" y="130.5">B</text>
<text x=".5" y="181.5">A</text>
<text x="292.6" y="181.5">A</text>
<text x="30.7" y="207.4">5</text>
<text x="88.7" y="207.4">4</text>
<text x="146.8" y="207.4">3</text>
<text x="204.9" y="207.4">2</text>
<text x="263" y="207.4">1</text>
</g>
<g font-size="1.2" fill="#00f">
<text x="173.7" y="152.5" transform="rotate(-90 173.7 152.5)">1</text>
<text x="244.9" y="152.5" transform="rotate(-90 244.9 152.5)">1</text>
<text x="173.7" y="157.7" transform="rotate(-90 173.7 157.7)">2</text>
<text x="244.9" y="157.7" transform="rotate(-90 244.9 157.7)">2</text>
</g>
</svg>
